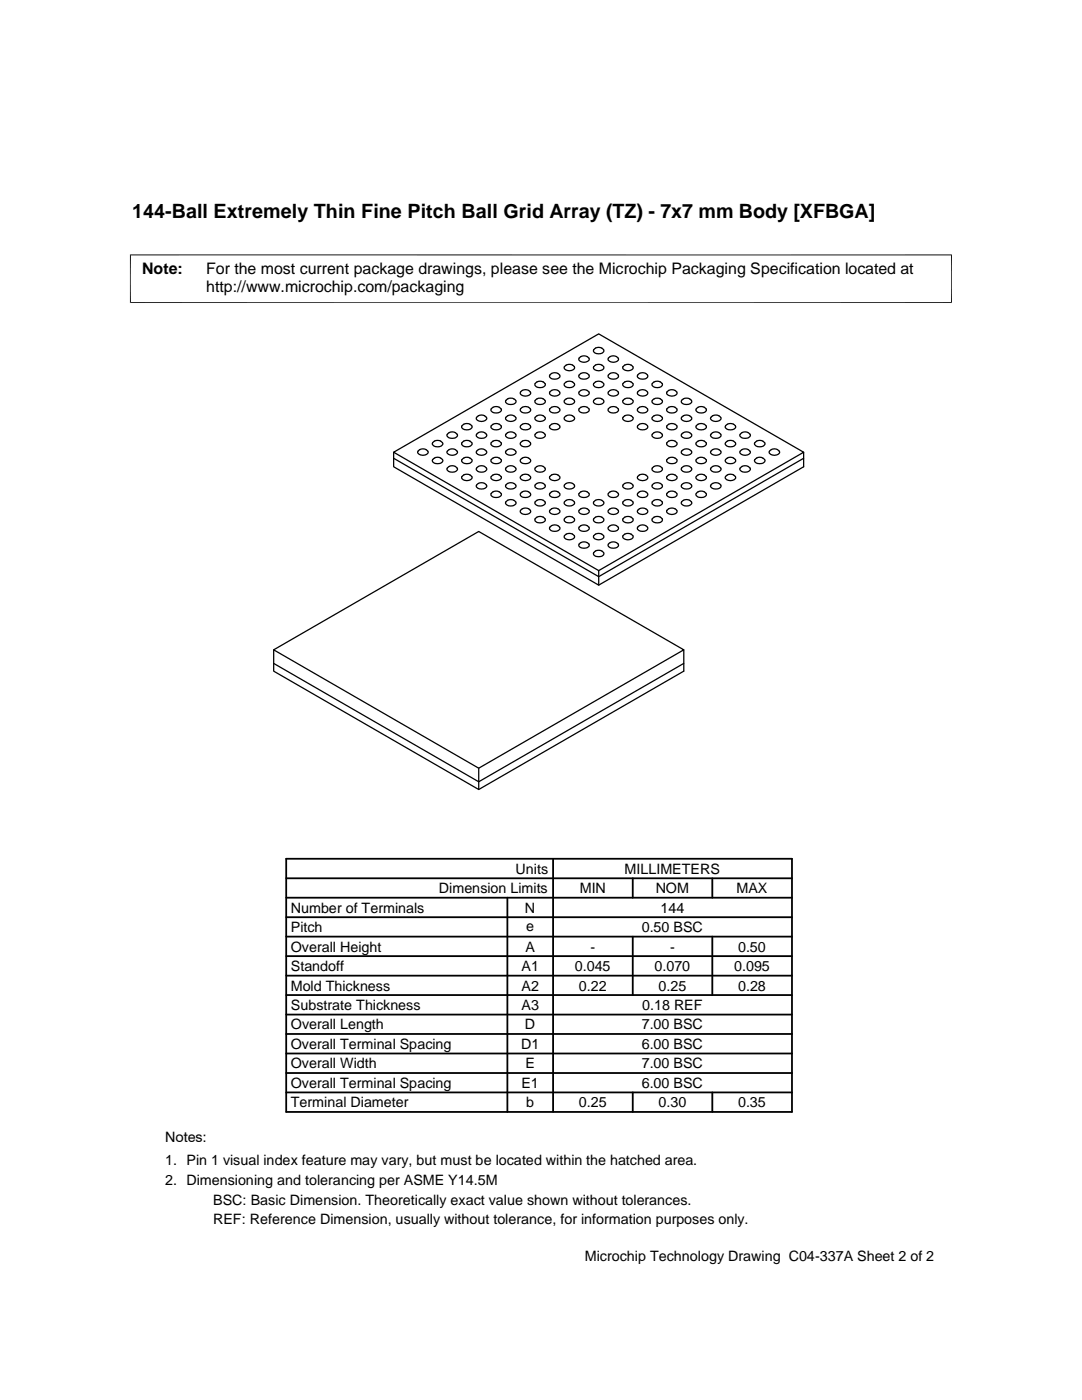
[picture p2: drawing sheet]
<svg xmlns="http://www.w3.org/2000/svg" width="216mm" height="279mm" viewBox="0 0 216 279" stroke-linecap="round" stroke-linejoin="round" font-family="sans-serif">
<g fill="none" stroke="#000" stroke-width=".25">
<path d="M101.1 79.7a1.07 1.07 0 0 1 1.1-.3 1.07 1.07 0 0 1 .7 .9 1.37 1.37 0 0 1-2-.1zM104 78.1a1.06 1.06 0 0 1 1.1-.4 1.06 1.06 0 0 1 .8 .8 1.24 1.24 0 0 1-2.1-.1zM107 79.7a1.06 1.06 0 0 1 1-.3 1.06 1.06 0 0 1 .8 .9 1.29 1.29 0 0 1-2.1-.2zM107 76.4a1.06 1.06 0 0 1 1-.4 1.06 1.06 0 0 1 .8 .9 1.13 1.13 0 0 1-1.1 .5 1.13 1.13 0 0 1-1-.8zM109.7 74.8v.1a.54 .54 0 0 0 .6 .7 .98 .98 0 0 0 1.4-.6 1.21 1.21 0 0 0-2-.1M109.9 78.1a1.06 1.06 0 0 1 1-.4 1.06 1.06 0 0 1 .8 .8 1.24 1.24 0 0 1-2.1-.1zM112.8 79.7a1.06 1.06 0 0 1 1.1-.3 1.06 1.06 0 0 1 .7 .9 1.29 1.29 0 0 1-2-.2zM112.8 76.4a1.01 1.01 0 0 1 1.1-.4 1.01 1.01 0 0 1 .7 1 1.23 1.23 0 0 1-2-.2zM112.8 73a1.01 1.01 0 0 1 1.1-.3 1.01 1.01 0 0 1 .7 .9 1.25 1.25 0 0 1-2-.2zM115.5 74.8v.1a.54 .54 0 0 0 .6 .7 .97 .97 0 0 0 1.5-.6 1.21 1.21 0 0 0-2.1-.1M115.7 78.1a1.01 1.01 0 0 1 1.1-.4 1.01 1.01 0 0 1 .7 1 1.25 1.25 0 0 1-2-.3zM115.7 71.3a1.01 1.01 0 0 1 1.1-.3 1.01 1.01 0 0 1 .7 .9 1.25 1.25 0 0 1-2-.2z"/>
<path d="M118.6 76.4a1.01 1.01 0 0 1 1.1-.4 1.01 1.01 0 0 1 .7 1 1.23 1.23 0 0 1-2-.2zM118.6 73a1.01 1.01 0 0 1 1.1-.3 1.01 1.01 0 0 1 .7 .9 1.25 1.25 0 0 1-2-.2zM118.6 69.6a1.06 1.06 0 0 1 1.1-.3 1.06 1.06 0 0 1 .8 .8 1.27 1.27 0 0 1-2.1-.1zM118.6 79.7a1.07 1.07 0 0 1 1.9 .5 1.27 1.27 0 0 1-2.1-.1zM121.4 74.8l-.1 .3a1.23 1.23 0 0 0 2.1 .1 1.07 1.07 0 0 0-.9-.9 1.07 1.07 0 0 0-1.1 .6M121.6 71.3a1.01 1.01 0 0 1 1.1-.3 1.01 1.01 0 0 1 .7 .9 1.25 1.25 0 0 1-2.1-.2zM121.6 78.1a1.01 1.01 0 0 1 1.1-.4 1.01 1.01 0 0 1 .7 1 1.25 1.25 0 0 1-2.1-.3zM124.5 79.7a1.07 1.07 0 0 1 1.8 .5 1.35 1.35 0 0 1-2 .1zM124.5 73a1.01 1.01 0 0 1 1.1-.3 1.01 1.01 0 0 1 .7 .9 1.25 1.25 0 0 1-2.1-.2zM124.5 76.4a1.01 1.01 0 0 1 1.1-.4 1.01 1.01 0 0 1 .7 1 1.23 1.23 0 0 1-2.1-.2zM127.3 74.8l-.1 .3a1.23 1.23 0 0 0 2 .1 1.07 1.07 0 0 0-.8-.9 1.07 1.07 0 0 0-1.2 .6M127.4 78.1a1.01 1.01 0 0 1 1.1-.4 1.01 1.01 0 0 1 .7 1 1.25 1.25 0 0 1-2-.3z"/>
<path d="M130.2 76.5a1.12 1.12 0 0 1 1.1-.4 1.12 1.12 0 0 1 .9 .8 1.26 1.26 0 0 1-2.1-.1l.1-.3M130.2 79.9a.54 .54 0 0 0 .5 .8 .95 .95 0 0 0 1.5-.7 1.19 1.19 0 0 0-2-.1M133.2 78.1a1.01 1.01 0 0 1 1.2-.4 1.01 1.01 0 0 1 .6 1 1.25 1.25 0 0 1-2-.3zM136 79.9a.54 .54 0 0 0 .6 .8 .98 .98 0 0 0 1.4-.7 1.22 1.22 0 0 0-2-.1M78.5 90.3l41-23.7 40.9 23.7-40.9 23.6zM78.5 91.5l41 23.6 40.9-23.6M83.6 89.9a1.12 1.12 0 0 1 1.8 .5 1.16 1.16 0 0 1-1.1 .5 1.16 1.16 0 0 1-.9-.8zM86.5 91.5a1.09 1.09 0 0 1 1.8 .6 1.36 1.36 0 0 1-2 0zM86.5 88.2a1.08 1.08 0 0 1 1.1-.3 1.08 1.08 0 0 1 .7 .8 1.15 1.15 0 0 1-1.1 .5 1.15 1.15 0 0 1-.9-.7zM89.3 86.7l-.1 .1a1.15 1.15 0 0 0 1 .7 1.15 1.15 0 0 0 1.1-.5 1.08 1.08 0 0 0-.9-.9 1.08 1.08 0 0 0-1.1 .6M89.4 89.9a1.08 1.08 0 0 1 1.9 .5 1.16 1.16 0 0 1-1.1 .5 1.16 1.16 0 0 1-1-.8zM89.4 93.2a1.07 1.07 0 0 1 1.1-.3 1.07 1.07 0 0 1 .8 .8 1.15 1.15 0 0 1-1.1 .6 1.15 1.15 0 0 1-1-.8z"/>
<path d="M92.4 94.9a1.08 1.08 0 0 1 1.8 .5 1.31 1.31 0 0 1-2.1 0zM92.4 91.5a1.08 1.08 0 0 1 1.8 .6 1.35 1.35 0 0 1-2.1 0zM92.4 88.2a1.07 1.07 0 0 1 1-.3 1.07 1.07 0 0 1 .8 .8 1.35 1.35 0 0 1-2.1 0zM92.4 84.8a1.08 1.08 0 0 1 1.8 .5 1.35 1.35 0 0 1-2.1 0zM95.1 86.7l-.1 .1a1.15 1.15 0 0 0 1 .7 1.15 1.15 0 0 0 1.1-.5 1.08 1.08 0 0 0-.9-.9 1.08 1.08 0 0 0-1.1 .6M95.3 93.2a1.07 1.07 0 0 1 1-.3 1.07 1.07 0 0 1 .8 .8 1.35 1.35 0 0 1-2.1 0zM95.3 96.6a1.09 1.09 0 0 1 1.8 .5 1.35 1.35 0 0 1-2.1 0zM95.3 89.9a1.08 1.08 0 0 1 1.8 .5 1.31 1.31 0 0 1-2.1 0zM95.3 83.1a1.08 1.08 0 0 1 1.8 .5 1.31 1.31 0 0 1-2.1 0zM98.2 91.5a1.09 1.09 0 0 1 1.8 .6 1.35 1.35 0 0 1-2 0zM98.2 94.9a1.08 1.08 0 0 1 1.8 .5 1.31 1.31 0 0 1-2 0zM98.2 98.3a1.07 1.07 0 0 1 1.1-.3 1.07 1.07 0 0 1 .7 .8 1.35 1.35 0 0 1-2 0z"/>
<path d="M98.2 88.2a1.07 1.07 0 0 1 1.1-.3 1.07 1.07 0 0 1 .7 .8 1.35 1.35 0 0 1-2 0zM98.2 84.8a1.08 1.08 0 0 1 1.8 .5 1.35 1.35 0 0 1-2 0zM98.2 81.4a1.07 1.07 0 0 1 1.1-.3 1.07 1.07 0 0 1 .7 .8 1.35 1.35 0 0 1-2 0zM100.9 86.7v.1a1.15 1.15 0 0 0 .9 .7 1.15 1.15 0 0 0 1.2-.5 1.01 1.01 0 0 0-1.7-.7l-.4 .4M101.1 89.9a1.08 1.08 0 0 1 1.9 .5 1.31 1.31 0 0 1-2.1 0zM101.1 93.2a1.07 1.07 0 0 1 1.1-.3 1.07 1.07 0 0 1 .8 .8 1.35 1.35 0 0 1-2.1 0zM101.1 96.6a1.09 1.09 0 0 1 1.9 .5 1.35 1.35 0 0 1-2.1 0zM101.1 100a1.07 1.07 0 0 1 1.1-.3 1.07 1.07 0 0 1 .8 .8 1.35 1.35 0 0 1-2.1 0zM101.1 83.1a1.08 1.08 0 0 1 1.9 .5 1.31 1.31 0 0 1-2.1 0zM104 88.2a1.06 1.06 0 0 1 1.1-.3 1.06 1.06 0 0 1 .8 .8 1.13 1.13 0 0 1-1.1 .5 1.13 1.13 0 0 1-1-.7zM104 91.5a1.07 1.07 0 0 1 1.9 .6 1.34 1.34 0 0 1-2.1 0zM104 94.9a1.06 1.06 0 0 1 1.1-.3 1.06 1.06 0 0 1 .8 .8 1.24 1.24 0 0 1-2.1-.1z"/>
<path d="M104 98.3a1.06 1.06 0 0 1 1.1-.3 1.06 1.06 0 0 1 .8 .8 1.34 1.34 0 0 1-2.1 0zM104 84.8a1.06 1.06 0 0 1 1.1-.3 1.06 1.06 0 0 1 .8 .8 1.27 1.27 0 0 1-2.1-.1zM104 81.4a1.06 1.06 0 0 1 1.1-.3 1.06 1.06 0 0 1 .8 .8 1.13 1.13 0 0 1-1.1 .6 1.13 1.13 0 0 1-1-.8zM106.8 86.7a.54 .54 0 0 0 .5 .7 .98 .98 0 0 0 1.5-.6 1.21 1.21 0 0 0-2-.1M107 93.2a1.06 1.06 0 0 1 1-.3 1.06 1.06 0 0 1 .8 .8 1.13 1.13 0 0 1-1.1 .6 1.13 1.13 0 0 1-1-.8zM107 96.6a1.07 1.07 0 0 1 1.8 .5 1.27 1.27 0 0 1-2.1-.1zM107 100a1.06 1.06 0 0 1 1-.3 1.06 1.06 0 0 1 .8 .8 1.13 1.13 0 0 1-1.1 .5 1.13 1.13 0 0 1-1-.7zM107 83.1a1.06 1.06 0 0 1 1-.3 1.06 1.06 0 0 1 .8 .8 1.24 1.24 0 0 1-2.1-.1zM109.9 94.9a1.06 1.06 0 0 1 1-.3 1.06 1.06 0 0 1 .8 .8 1.24 1.24 0 0 1-2.1-.1zM109.9 98.3a1.06 1.06 0 0 1 1.1-.3 1.06 1.06 0 0 1 .7 .8 1.34 1.34 0 0 1-2 0zM109.9 81.4a1.06 1.06 0 0 1 1.1-.3 1.06 1.06 0 0 1 .7 .8 1.13 1.13 0 0 1-1.1 .6 1.13 1.13 0 0 1-.9-.8zM109.9 84.8a1.06 1.06 0 0 1 1-.3 1.06 1.06 0 0 1 .8 .8 1.27 1.27 0 0 1-2.1-.1z"/>
<path d="M112.8 96.6a1.02 1.02 0 0 1 1.1-.3 1.02 1.02 0 0 1 .7 .9 1.25 1.25 0 0 1-2-.2zM112.8 100a1.01 1.01 0 0 1 1.1-.3 1.01 1.01 0 0 1 .7 .9 1.23 1.23 0 0 1-2-.2zM112.8 83.1a1.01 1.01 0 0 1 1.1-.3 1.01 1.01 0 0 1 .7 .9 1.25 1.25 0 0 1-2-.2zM115.7 98.3a1.06 1.06 0 0 1 1.1-.3 1.06 1.06 0 0 1 .8 .8 1.27 1.27 0 0 1-2.1-.1zM115.7 81.4a1.01 1.01 0 0 1 1.1-.3 1.01 1.01 0 0 1 .7 .9 1.23 1.23 0 0 1-2-.2zM118.6 100a1.01 1.01 0 0 1 1.1-.3 1.01 1.01 0 0 1 .7 .9 1.23 1.23 0 0 1-2-.2zM121.6 81.4a1.01 1.01 0 0 1 1.1-.3 1.01 1.01 0 0 1 .7 .9 1.23 1.23 0 0 1-2.1-.2zM121.6 98.3a1.05 1.05 0 0 1 1-.3 1.05 1.05 0 0 1 .8 .8 1.28 1.28 0 0 1-2.1-.1zM124.5 83.1a1.01 1.01 0 0 1 1.1-.3 1.01 1.01 0 0 1 .7 .9 1.25 1.25 0 0 1-2.1-.2zM124.5 96.6a1.02 1.02 0 0 1 1.1-.3 1.02 1.02 0 0 1 .7 .9 1.25 1.25 0 0 1-2.1-.2zM124.5 100a1.01 1.01 0 0 1 1.1-.3 1.01 1.01 0 0 1 .7 .9 1.23 1.23 0 0 1-2.1-.2zM127.4 81.4a1.01 1.01 0 0 1 1.1-.3 1.01 1.01 0 0 1 .7 .9 1.23 1.23 0 0 1-2-.2z"/>
<path d="M127.4 94.9a1.01 1.01 0 0 1 1.1-.3 1.01 1.01 0 0 1 .7 .9 1.25 1.25 0 0 1-2-.2zM127.4 84.8a1.01 1.01 0 0 1 1.1-.3 1.01 1.01 0 0 1 .7 .9 1.25 1.25 0 0 1-2-.2zM127.4 98.3a1.05 1.05 0 0 1 1.1-.3 1.05 1.05 0 0 1 .7 .8 1.28 1.28 0 0 1-2-.1zM130.2 93.4a1.12 1.12 0 0 1 1.1-.5 1.12 1.12 0 0 1 .9 .8 1.26 1.26 0 0 1-2.1-.1l.1-.2M130.2 83.3a1.12 1.12 0 0 1 1.1-.5 1.12 1.12 0 0 1 .9 .8 1.24 1.24 0 0 1-2.1-.1l.1-.2M130.2 96.8a1.12 1.12 0 0 1 1.1-.5 1.12 1.12 0 0 1 .9 .8 1.27 1.27 0 0 1-2.1-.1l.1-.2M130.2 86.7l-.1 .2a1.23 1.23 0 0 0 2.1 .1 1.07 1.07 0 0 0-.9-.9 1.07 1.07 0 0 0-1.1 .6M133.2 91.5a1.07 1.07 0 0 1 1.1-.3 1.07 1.07 0 0 1 .8 .9 1.28 1.28 0 0 1-2.1-.2zM133.2 81.4a1.01 1.01 0 0 1 1.2-.3 1.01 1.01 0 0 1 .6 .9 1.23 1.23 0 0 1-2-.2zM133.2 94.9a1.01 1.01 0 0 1 1.2-.3 1.01 1.01 0 0 1 .6 .9 1.25 1.25 0 0 1-2-.2zM133.2 84.8a1.01 1.01 0 0 1 1.2-.3 1.01 1.01 0 0 1 .6 .9 1.25 1.25 0 0 1-2-.2zM133.2 98.3a1.05 1.05 0 0 1 1.1-.3 1.05 1.05 0 0 1 .8 .8 1.28 1.28 0 0 1-2.1-.1z"/>
<path d="M133.2 88.2a1.01 1.01 0 0 1 1.2-.4 1.01 1.01 0 0 1 .6 1 1.23 1.23 0 0 1-2-.2zM136 93.4a1.14 1.14 0 0 1 1.1-.5 1.14 1.14 0 0 1 .9 .8 1.28 1.28 0 0 1-2.1-.1l.1-.2M136 83.3a1.14 1.14 0 0 1 1.1-.5 1.14 1.14 0 0 1 .9 .8 1.26 1.26 0 0 1-2.1-.1l.1-.2M136 96.8a1.14 1.14 0 0 1 1.1-.5 1.14 1.14 0 0 1 .9 .8 1.29 1.29 0 0 1-2.1-.1l.1-.2M136 90a1.14 1.14 0 0 1 1.1-.4 1.14 1.14 0 0 1 .9 .8 1.26 1.26 0 0 1-2.1-.1l.1-.3M136 86.7l-.1 .2a1.24 1.24 0 0 0 2.1 .1 1.1 1.1 0 0 0-.9-.9 1.1 1.1 0 0 0-1.1 .6M139.1 91.5a1.1 1.1 0 0 1 1.8 .6 1.35 1.35 0 0 1-2 0zM139.1 81.4a1.12 1.12 0 0 1 1.8 .5 1.15 1.15 0 0 1-1.1 .6 1.15 1.15 0 0 1-.9-.8zM139.1 94.9a1.12 1.12 0 0 1 1.8 .5 1.16 1.16 0 0 1-1.1 .6 1.16 1.16 0 0 1-.9-.8zM139.1 84.8a1.12 1.12 0 0 1 1.8 .5 1.16 1.16 0 0 1-1.1 .5 1.16 1.16 0 0 1-.9-.7zM139.1 98.3a1.08 1.08 0 0 1 1.1-.3 1.08 1.08 0 0 1 .7 .8 1.35 1.35 0 0 1-2 0zM139.1 88.2a1.12 1.12 0 0 1 1.8 .5 1.15 1.15 0 0 1-1.1 .5 1.15 1.15 0 0 1-.9-.7z"/>
<path d="M141.9 86.7l-.1 .1a1.15 1.15 0 0 0 1 .7 1.15 1.15 0 0 0 1.1-.5 1.09 1.09 0 0 0-.9-.9 1.09 1.09 0 0 0-1.1 .6M142 89.9a1.12 1.12 0 0 1 1.9 .5 1.16 1.16 0 0 1-1.1 .5 1.16 1.16 0 0 1-1-.8zM142 93.2a1.11 1.11 0 0 1 1.9 .5 1.15 1.15 0 0 1-1.1 .6 1.15 1.15 0 0 1-1-.8zM142 83.1a1.12 1.12 0 0 1 1.9 .5 1.16 1.16 0 0 1-1.1 .5 1.16 1.16 0 0 1-1-.7zM142 96.6a1.13 1.13 0 0 1 1.9 .5 1.16 1.16 0 0 1-1.1 .6 1.16 1.16 0 0 1-1-.8zM144.9 88.2a1.11 1.11 0 0 1 1.9 .5 1.15 1.15 0 0 1-1.1 .5 1.15 1.15 0 0 1-1-.7zM144.9 91.5a1.1 1.1 0 0 1 1.9 .6 1.35 1.35 0 0 1-2.1 0zM144.9 94.9a1.12 1.12 0 0 1 1.9 .5 1.16 1.16 0 0 1-1.1 .6 1.16 1.16 0 0 1-1-.8zM144.9 84.8a1.12 1.12 0 0 1 1.9 .5 1.16 1.16 0 0 1-1.1 .5 1.16 1.16 0 0 1-1-.7zM147.7 86.7l-.1 .1a1.15 1.15 0 0 0 1 .7 1.15 1.15 0 0 0 1.1-.5 1.08 1.08 0 0 0-.9-.9 1.08 1.08 0 0 0-1.1 .6M147.9 89.9a1.08 1.08 0 0 1 1.8 .5 1.16 1.16 0 0 1-1.1 .5 1.16 1.16 0 0 1-1-.8zM147.9 93.2a1.07 1.07 0 0 1 1-.3 1.07 1.07 0 0 1 .8 .8 1.15 1.15 0 0 1-1.1 .6 1.15 1.15 0 0 1-1-.8z"/>
<path d="M150.8 88.2a1.07 1.07 0 0 1 1.1-.3 1.07 1.07 0 0 1 .7 .8 1.15 1.15 0 0 1-1.1 .5 1.15 1.15 0 0 1-.9-.7zM150.8 91.5a1.08 1.08 0 0 1 1.8 .6 1.36 1.36 0 0 1-2 0v-.3zM153.7 89.9a1.08 1.08 0 0 1 1.9 .5 1.31 1.31 0 0 1-2.1 0zM160.4 90.3v2.9l-40.9 23.6-41-23.6v-2.9M104 101.7a1.06 1.06 0 0 1 1.1-.3 1.06 1.06 0 0 1 .8 .8 1.24 1.24 0 0 1-2.1-.1zM106.8 103.5a.54 .54 0 0 0 .5 .8 .98 .98 0 0 0 1.5-.7 1.21 1.21 0 0 0-2-.1M109.9 105.1a1.06 1.06 0 0 1 1.1-.4 1.06 1.06 0 0 1 .7 .9 1.13 1.13 0 0 1-1.1 .5 1.13 1.13 0 0 1-.9-.8zM109.9 101.7a1.06 1.06 0 0 1 1-.3 1.06 1.06 0 0 1 .8 .8 1.24 1.24 0 0 1-2.1-.1zM112.6 103.5a.54 .54 0 0 0 .6 .8 .97 .97 0 0 0 1.4-.7 1.21 1.21 0 0 0-2-.1M112.8 106.7a1.01 1.01 0 0 1 1.1-.3 1.01 1.01 0 0 1 .7 .9 1.25 1.25 0 0 1-2-.2zM115.7 101.7a1.01 1.01 0 0 1 1.1-.3 1.01 1.01 0 0 1 .7 .9 1.25 1.25 0 0 1-2-.2zM115.7 105.1a1.01 1.01 0 0 1 1.1-.4 1.01 1.01 0 0 1 .7 .9 1.23 1.23 0 0 1-2-.2z"/>
<path d="M115.7 108.4a1.06 1.06 0 0 1 1.1-.3 1.06 1.06 0 0 1 .8 .9 1.29 1.29 0 0 1-2.1-.2zM118.5 103.5a.54 .54 0 0 0 .5 .8l.5 .1a.84 .84 0 0 0 1-.8 1.21 1.21 0 0 0-2-.1M118.6 106.7a1.01 1.01 0 0 1 1.1-.3 1.01 1.01 0 0 1 .7 .9 1.25 1.25 0 0 1-2-.2zM118.6 110.1a1.05 1.05 0 0 1 1.1-.3 1.05 1.05 0 0 1 .8 .8 1.36 1.36 0 0 1-2.1 0zM119.5 113.9v2.9M121.6 101.7a1.01 1.01 0 0 1 1.1-.3 1.01 1.01 0 0 1 .7 .9 1.25 1.25 0 0 1-2.1-.2zM121.6 105.1a1.01 1.01 0 0 1 1.1-.4 1.01 1.01 0 0 1 .7 .9 1.23 1.23 0 0 1-2.1-.2zM121.6 108.4a1.07 1.07 0 0 1 1.8 .5 1.35 1.35 0 0 1-2 .1zM124.3 103.5l-.1 .3a1.23 1.23 0 0 0 2.1 .1 1.07 1.07 0 0 0-.9-.9 1.07 1.07 0 0 0-1.1 .5M124.5 106.7a1.01 1.01 0 0 1 1.1-.3 1.01 1.01 0 0 1 .7 .9 1.25 1.25 0 0 1-2.1-.2zM127.4 101.7a1.01 1.01 0 0 1 1.1-.3 1.01 1.01 0 0 1 .7 .9 1.25 1.25 0 0 1-2-.2zM127.4 105.1a1.01 1.01 0 0 1 1.1-.4 1.01 1.01 0 0 1 .7 .9 1.23 1.23 0 0 1-2-.2z"/>
<path d="M130.2 100.2l-.1 .2a1.2 1.2 0 0 0 2.1 0 1.18 1.18 0 0 0-2-.2M130.2 103.5l-.1 .3a1.23 1.23 0 0 0 2.1 .1 1.07 1.07 0 0 0-.9-.9 1.07 1.07 0 0 0-1.1 .5M133.2 101.7a1.01 1.01 0 0 1 1.2-.3 1.01 1.01 0 0 1 .6 .9 1.25 1.25 0 0 1-2-.2zM136 100.2l-.1 .2a1.23 1.23 0 0 0 2.1 .1 1.14 1.14 0 0 0-.9-.8 1.14 1.14 0 0 0-1.1 .5M54.6 129.7l40.9-23.6 40.9 23.6-40.9 23.6zM54.6 132.4l40.9 23.6 40.9-23.6M54.6 129.7v4.2l40.9 23.7 40.9-23.7v-4.2M95.5 153.3v4.3"/>
</g>
<path d="M26 50.8v9.7M189.9 50.8v9.7M189.9 50.9h-164M25.9 60.4h164" fill="none" stroke="#000" stroke-width=".2"/>
<g fill="none" stroke="#000" stroke-width=".36">
<path d="M57.1 171.4h100.9v50.5h-100.9zM57.1 179.2h100.9M57.1 175.3h100.9M101.2 179.2v42.7M110.4 171.4v50.5M126.3 175.3v3.9M142.1 175.3v3.9M57.1 190.8h100.9M57.1 186.9h100.9M57.1 183h100.9M57.1 194.7h100.9M57.1 198.6h100.9"/>
<path d="M126.3 186.9v11.7M142.1 186.9v11.7M57.1 206.4h100.9M57.1 202.5h100.9M57.1 214.1h100.9M57.1 210.2h100.9M57.1 218h100.9M126.3 218v3.9M142.1 218v3.9"/>
</g>
<text font-size="3.9" x="26.4" y="43.5">144-Ball Extremely Thin Fine Pitch Ball Grid Array (TZ) - 7x7 mm Body [XFBGA]</text>
<g font-size="3.2">
<text x="28.4" y="54.6">Note:</text>
<text x="41.1" y="54.6">For the most current package drawings, please see the Microchip Packaging Specification located at</text>
<text x="41.1" y="58.3">http://www.microchip.com/packaging</text>
</g>
<g font-size="2.9">
<text x="87.6" y="178.2">Dimension Limits</text>
<text x="102.9" y="174.4">Units</text>
<text x="115.7" y="178.2">MIN</text>
<text x="124.6" y="174.4">MILLIMETERS</text>
<text x="130.8" y="178.2">NOM</text>
<text x="147" y="178.2">MAX</text>
<text x="58" y="182.1">Number of Terminals</text>
<text x="104.8" y="182.1">N</text>
<text x="105" y="185.7">e</text>
<text x="131.8" y="182.1">144</text>
<text x="58" y="189.9">Overall Height</text>
<text x="58" y="186">Pitch</text>
<text x="104.8" y="189.9">A</text>
<text x="117.8" y="189.9">-</text>
<text x="128" y="186">0.50 BSC</text>
<text x="133.7" y="189.9">-</text>
<text x="147.3" y="189.9">0.50</text>
<text x="58" y="193.8">Standoff</text>
<text x="58" y="197.7">Mold Thickness</text>
<text x="104.1" y="193.8">A1</text>
<text x="104.1" y="197.7">A2</text>
<text x="114.7" y="193.8">0.045</text>
<text x="115.5" y="197.7">0.22</text>
<text x="130.6" y="193.8">0.070</text>
<text x="131.4" y="197.7">0.25</text>
<text x="146.5" y="193.8">0.095</text>
<text x="147.3" y="197.7">0.28</text>
<text x="58" y="201.6">Substrate Thickness</text>
<text x="104.1" y="201.5">A3</text>
<text x="128.1" y="201.6">0.18 REF</text>
<text x="58" y="205.4">Overall Length</text>
<text x="58" y="209.3">Overall Terminal Spacing</text>
<text x="104" y="209.3">D1</text>
<text x="104.8" y="205.4">D</text>
<text x="128" y="205.4">7.00 BSC</text>
<text x="128" y="209.3">6.00 BSC</text>
<text x="58" y="213.2">Overall Width</text>
<text x="104.8" y="213.2">E</text>
<text x="128" y="213.2">7.00 BSC</text>
<text x="58" y="221">Terminal Diameter</text>
<text x="58" y="217.1">Overall Terminal Spacing</text>
<text x="104" y="217.1">E1</text>
<text x="105" y="221">b</text>
<text x="115.5" y="221">0.25</text>
<text x="128" y="217.1">6.00 BSC</text>
<text x="131.4" y="221">0.30</text>
<text x="147.3" y="221">0.35</text>
<text x="32.9" y="228">Notes:</text>
<text x="32.9" y="232.6">1. Pin 1 visual index feature may vary, but must be located within the hatched area.</text>
<text x="32.9" y="236.5">2. Dimensioning and tolerancing per ASME Y14.5M</text>
<text x="42.5" y="244.3">REF: Reference Dimension, usually without tolerance, for information purposes only.</text>
<text x="42.5" y="240.6">BSC: Basic Dimension. Theoretically exact value shown without tolerances.</text>
<text x="116.7" y="251.7">Microchip Technology Drawing C04-337A Sheet 2 of 2</text>
</g>
</svg>
